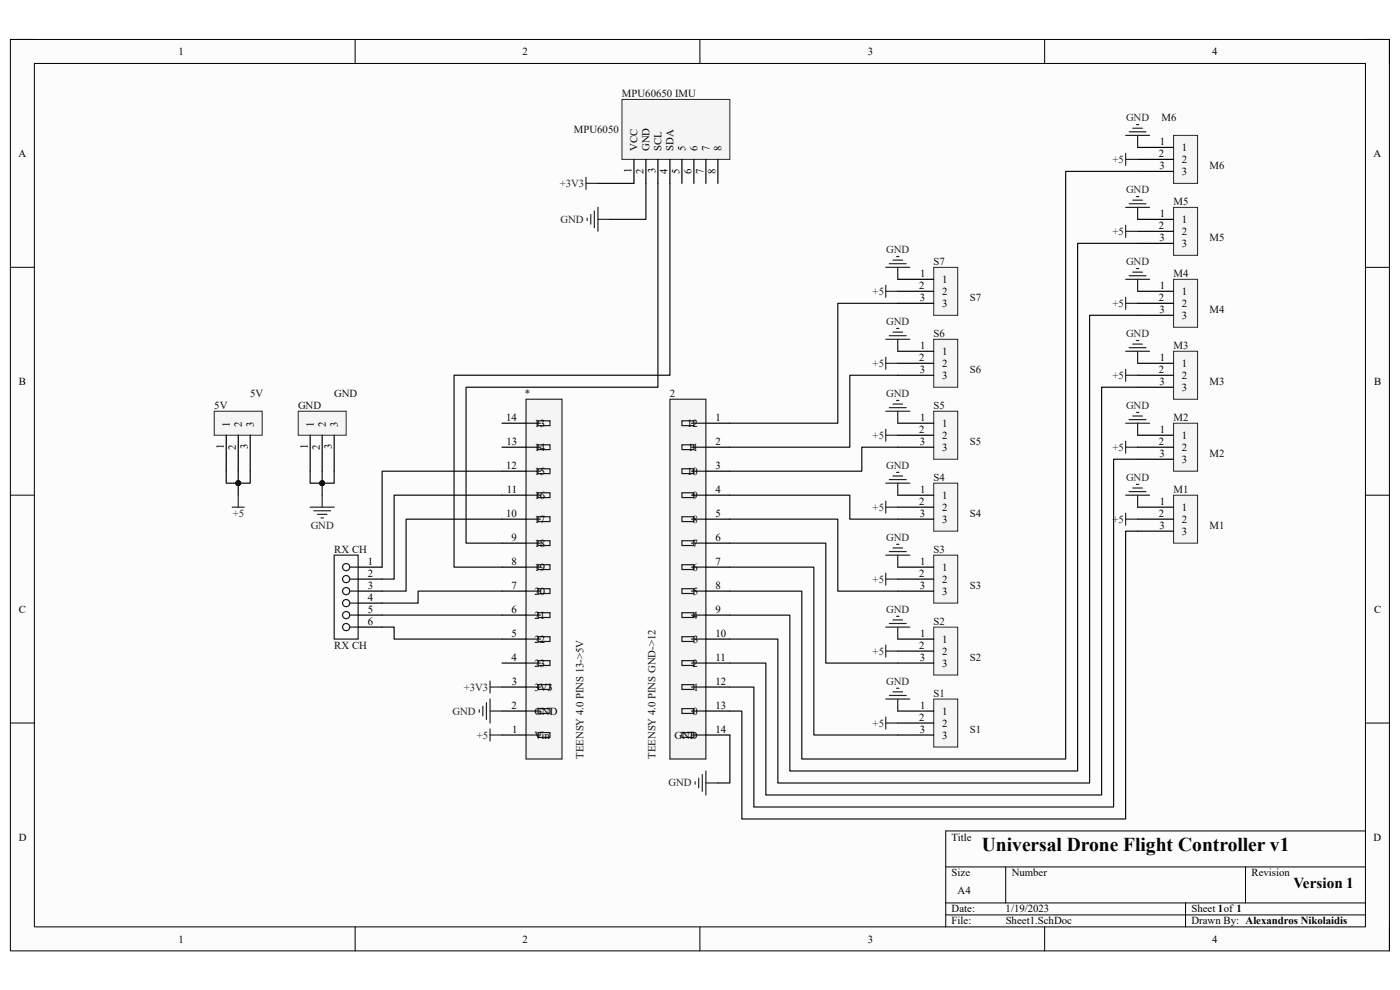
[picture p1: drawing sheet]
<svg xmlns="http://www.w3.org/2000/svg" width="297mm" height="210mm" viewBox="0 0 297 210" stroke-linecap="round" stroke-linejoin="round" font-family="sans-serif">
<path d="M2.2 8.4h292.6v193.3h-292.6z" fill-rule="evenodd" fill="#fcfcfc"/>
<path d="M2.2 8.4h292.6v193.3h-292.6z" fill="none" stroke="#000" stroke-width=".21"/>
<path d="M7.3 13.5h282.4v183.1h-282.4z" fill-rule="evenodd" fill="#fcfcfc"/>
<g fill="none" stroke="#000" stroke-width=".21">
<path d="M2.2 8.4h5.1M7.3 13.5h282.4v183.1h-282.4zM75.3 8.4v5.1M148.5 8.4v5.1M221.6 8.4v5.1M289.7 8.4h5.1v5.1M2.2 56.7h5.1M289.7 56.7h5.1M2.2 105h5.1M289.7 105.1h5.1M2.2 153.4h5.1M289.7 153.4h5.1"/>
<path d="M289.7 176.3h-89.1v20.3M75.3 196.6v5.1M148.5 196.6v5.1M200.6 183.9h89.1M200.6 191.5h89.1M200.6 194.1h89.1M213.4 183.9v7.6M221.6 196.6v5.1M251.5 191.5v5.1M264.2 183.9v7.6M294.8 196.6v5.1"/>
</g>
<path d="M111.6 84.7h7.6v76.3h-7.6z" fill-rule="evenodd" fill="#f5f5f5"/>
<path d="M111.6 84.7h7.6v76.3h-7.6z" fill="none" stroke="#262626" stroke-width=".25"/>
<g fill="none" stroke="#1c1c1c" stroke-width=".25">
<path d="M111.6 100h3M111.6 94.9h3M111.6 89.8h3M114.1 99.4h2.6v1.1h-2.6zM114.1 94.4h2.6v1h-2.6zM114.1 89.3h2.6v1h-2.6zM111.6 115.2h3M111.6 110.1h3M111.6 105h3M114.1 119.8h2.6v1h-2.6zM114.1 114.7h2.6v1h-2.6zM114.1 109.6h2.6v1h-2.6z"/>
<path d="M114.1 104.5h2.6v1.1h-2.6zM111.6 135.6h3M111.6 130.5h3M111.6 125.4h3M111.6 120.3h3M114.1 135.1h2.6v1h-2.6zM114.1 130h2.6v1h-2.6zM114.1 124.9h2.6v1h-2.6zM111.6 155.9h3M111.6 150.8h3M111.6 145.7h3M111.6 140.7h3"/>
<path d="M114.1 155.4h2.6v1h-2.6zM114.1 150.3h2.6v1h-2.6zM114.1 145.2h2.6v1.1h-2.6zM114.1 140.1h2.6v1.1h-2.6z"/>
</g>
<g fill="none" stroke="#000" stroke-width=".25">
<path d="M106.5 100h5.1M106.5 94.9h5.1M106.5 89.8h5.1M106.5 115.2h5.1M106.5 110.1h5.1M106.5 105h5.1M106.5 135.6h5.1M106.5 130.5h5.1M106.5 125.4h5.1M106.5 120.3h5.1M106.5 155.9h5.1M106.5 150.8h5.1"/>
<path d="M106.5 145.7h5.1M106.5 140.7h5.1"/>
</g>
<path d="M142.1 84.7h7.7v76.3h-7.7z" fill-rule="evenodd" fill="#f5f5f5"/>
<path d="M142.1 84.7h7.7v76.3h-7.7z" fill="none" stroke="#262626" stroke-width=".25"/>
<g fill="none" stroke="#1c1c1c" stroke-width=".25">
<path d="M144.7 89.3h2.5v1h-2.5zM144.7 94.4h2.5v1h-2.5zM144.7 99.4h2.5v1.1h-2.5zM146.7 89.8h3.1M146.7 94.9h3.1M146.7 100h3.1M144.7 104.5h2.5v1.1h-2.5zM144.7 109.6h2.5v1h-2.5zM144.7 114.7h2.5v1h-2.5zM144.7 119.8h2.5v1h-2.5zM146.7 105h3.1M146.7 110.1h3.1"/>
<path d="M146.7 115.2h3.1M144.7 124.9h2.5v1h-2.5zM144.7 130h2.5v1h-2.5zM144.7 135.1h2.5v1h-2.5zM146.7 120.3h3.1M146.7 125.4h3.1M146.7 130.5h3.1M146.7 135.6h3.1M144.7 140.1h2.5v1.1h-2.5zM144.7 145.2h2.5v1.1h-2.5zM144.7 150.3h2.5v1h-2.5zM144.7 155.4h2.5v1h-2.5z"/>
<path d="M146.7 140.7h3.1M146.7 145.7h3.1M146.7 150.8h3.1M146.7 155.9h3.1"/>
</g>
<g fill="none" stroke="#000" stroke-width=".25">
<path d="M149.8 89.8h5M149.8 94.9h5M149.8 100h5M149.8 105h5M149.8 110.1h5M149.8 115.2h5M149.8 120.3h5M149.8 125.4h5M149.8 130.5h5M149.8 135.6h5M149.8 140.7h5M149.8 145.7h5"/>
<path d="M149.8 150.8h5M149.8 155.9h5"/>
</g>
<path d="M131.9 21.1h22.9v12.7h-22.9z" fill-rule="evenodd" fill="#f5f5f5"/>
<path d="M131.9 21.1h22.9v12.7h-22.9z" fill="none" stroke="#262626" stroke-width=".21"/>
<path d="M134.5 33.8v5.1M137 33.8v5.1M139.6 33.8v5.1M142.1 33.8v5.1M144.7 33.8v5.1M147.2 33.8v5.1M149.8 33.8v5.1M152.3 33.8v5.1" fill="none" stroke="#000" stroke-width=".25"/>
<g fill="none" stroke="#262626" stroke-width=".25">
<path d="M124.3 37.6v2.6M124.3 38.9h2.6M124.6 46.3v.5M125.3 45.5v2.1M126.1 44.8v3.5M126.9 44v5.1M126.9 46.5h2.5M101.7 150.6v.5M102.4 149.8v2.1M103.2 149.1v3.5M104 144.5v2.5M104 148.3v5.1"/>
<path d="M104 154.7v2.5M104 145.7h2.5M104 155.9h2.5M104 150.8h2.5M147.5 165.8v.6M148.2 165.1v2M149 164.3v3.6M149.8 163.6v5M149.8 166.1h2.5"/>
</g>
<path d="M198.1 148.3h5.1v10.2h-5.1z" fill-rule="evenodd" fill="#f5f5f5"/>
<path d="M198.1 148.3h5.1v10.2h-5.1z" fill="none" stroke="#262626" stroke-width=".21"/>
<path d="M190.5 150.8h7.6M190.5 153.4h7.6M190.5 155.9h7.6" fill="none" stroke="#000" stroke-width=".25"/>
<path d="M198.1 133h5.1v10.2h-5.1z" fill-rule="evenodd" fill="#f5f5f5"/>
<path d="M198.1 133h5.1v10.2h-5.1z" fill="none" stroke="#262626" stroke-width=".21"/>
<path d="M190.5 135.6h7.6M190.5 138.1h7.6M190.5 140.7h7.6" fill="none" stroke="#000" stroke-width=".25"/>
<g fill="none" stroke="#262626" stroke-width=".25">
<path d="M187.9 136.8v2.6M187.9 138.1h2.6M187.9 133h5.1M188.7 132.3h3.5M189.4 131.5h2.1M190.2 130.7h.5M190.5 133v2.6M187.9 152.1v2.6M187.9 153.4h2.6M187.9 148.3h5.1M188.7 147.5h3.5M189.4 146.8h2.1"/>
<path d="M190.2 146h.5M190.5 148.3v2.5"/>
</g>
<path d="M198.1 117.8h5.1v10.1h-5.1z" fill-rule="evenodd" fill="#f5f5f5"/>
<path d="M198.1 117.8h5.1v10.1h-5.1z" fill="none" stroke="#262626" stroke-width=".21"/>
<path d="M190.5 120.3h7.6M190.5 122.9h7.6M190.5 125.4h7.6" fill="none" stroke="#000" stroke-width=".25"/>
<path d="M198.1 102.5h5.1v10.2h-5.1z" fill-rule="evenodd" fill="#f5f5f5"/>
<path d="M198.1 102.5h5.1v10.2h-5.1z" fill="none" stroke="#262626" stroke-width=".21"/>
<path d="M190.5 105.1h7.6M190.5 107.6h7.6M190.5 110.1h7.6" fill="none" stroke="#000" stroke-width=".25"/>
<g fill="none" stroke="#262626" stroke-width=".25">
<path d="M187.9 106.3v2.6M187.9 107.6h2.6M187.9 117.8h5.1M187.9 102.5h5.1M188.7 117h3.5M188.7 101.7h3.5M189.4 116.2h2.1M189.4 101h2.1M190.2 115.5h.5M190.2 100.2h.5M190.5 102.5v2.6M190.5 117.8v2.5"/>
<path d="M187.9 121.6v2.5M187.9 122.9h2.6"/>
</g>
<path d="M198.1 87.2h5.1v10.2h-5.1z" fill-rule="evenodd" fill="#f5f5f5"/>
<path d="M198.1 87.2h5.1v10.2h-5.1z" fill="none" stroke="#262626" stroke-width=".21"/>
<path d="M190.5 89.8h7.6M190.5 92.3h7.6M190.5 94.9h7.6" fill="none" stroke="#000" stroke-width=".25"/>
<path d="M198.1 72h5.1v10.1h-5.1z" fill-rule="evenodd" fill="#f5f5f5"/>
<path d="M198.1 72h5.1v10.1h-5.1z" fill="none" stroke="#262626" stroke-width=".21"/>
<path d="M190.5 74.5h7.6M190.5 77.1h7.6M190.5 79.6h7.6" fill="none" stroke="#000" stroke-width=".25"/>
<g fill="none" stroke="#262626" stroke-width=".25">
<path d="M187.9 75.8v2.5M187.9 77.1h2.6M187.9 72h5.1M188.7 71.2h3.5M189.4 70.5h2.1M190.2 69.7h.5M190.5 72v2.5M187.9 91.1v2.5M187.9 92.3h2.6M187.9 87.2h5.1M188.7 86.5h3.5M189.4 85.7h2.1"/>
<path d="M190.2 85h.5M190.5 87.2v2.6"/>
</g>
<path d="M198.1 56.7h5.1v10.2h-5.1z" fill-rule="evenodd" fill="#f5f5f5"/>
<path d="M198.1 56.7h5.1v10.2h-5.1z" fill="none" stroke="#262626" stroke-width=".21"/>
<path d="M190.5 59.3h7.6M190.5 61.8h7.6M190.5 64.3h7.6" fill="none" stroke="#000" stroke-width=".25"/>
<path d="M187.9 56.7h5.1M188.7 55.9h3.5M189.4 55.2h2.1M190.2 54.4h.5M190.5 56.7v2.6M187.9 60.5v2.6M187.9 61.8h2.6M238.8 93.6v2.5M238.8 94.9h2.5" fill="none" stroke="#262626" stroke-width=".25"/>
<path d="M249 89.8h5.1v10.2h-5.1z" fill-rule="evenodd" fill="#f5f5f5"/>
<path d="M249 89.8h5.1v10.2h-5.1z" fill="none" stroke="#262626" stroke-width=".21"/>
<path d="M241.3 92.3h7.7M241.3 94.9h7.7M241.3 97.4h7.7" fill="none" stroke="#000" stroke-width=".25"/>
<path d="M249 105.1h5.1v10.1h-5.1z" fill-rule="evenodd" fill="#f5f5f5"/>
<path d="M249 105.1h5.1v10.1h-5.1z" fill="none" stroke="#262626" stroke-width=".21"/>
<path d="M241.3 107.6h7.7M241.3 110.1h7.7M241.3 112.7h7.7" fill="none" stroke="#000" stroke-width=".25"/>
<path d="M249 59.3h5.1v10.1h-5.1z" fill-rule="evenodd" fill="#f5f5f5"/>
<path d="M249 59.3h5.1v10.1h-5.1z" fill="none" stroke="#262626" stroke-width=".21"/>
<path d="M241.3 61.8h7.7M241.3 64.3h7.7M241.3 66.9h7.7" fill="none" stroke="#000" stroke-width=".25"/>
<path d="M249 74.5h5.1v10.2h-5.1z" fill-rule="evenodd" fill="#f5f5f5"/>
<path d="M249 74.5h5.1v10.2h-5.1z" fill="none" stroke="#262626" stroke-width=".21"/>
<path d="M241.3 77.1h7.7M241.3 79.6h7.7M241.3 82.1h7.7" fill="none" stroke="#000" stroke-width=".25"/>
<path d="M249 28.7h5.1v10.2h-5.1z" fill-rule="evenodd" fill="#f5f5f5"/>
<path d="M249 28.7h5.1v10.2h-5.1z" fill="none" stroke="#262626" stroke-width=".21"/>
<path d="M241.3 31.3h7.7M241.3 33.8h7.7M241.3 36.4h7.7" fill="none" stroke="#000" stroke-width=".25"/>
<path d="M249 44h5.1v10.2h-5.1z" fill-rule="evenodd" fill="#f5f5f5"/>
<path d="M249 44h5.1v10.2h-5.1z" fill="none" stroke="#262626" stroke-width=".21"/>
<path d="M241.3 46.5h7.7M241.3 49.1h7.7M241.3 51.6h7.7" fill="none" stroke="#000" stroke-width=".25"/>
<g fill="none" stroke="#262626" stroke-width=".25">
<path d="M238.8 32.5v2.6M238.8 33.8h2.5M238.8 28.7h5.1M239.6 28h3.5M240.3 27.2h2.1M241.1 26.4h.5M241.3 28.7v2.6M238.8 47.8v2.6M238.8 49.1h2.5M238.8 44h5.1M238.8 59.3h5.1M239.6 43.2h3.5"/>
<path d="M239.6 58.5h3.5M240.3 42.5h2.1M240.3 57.7h2.1M241.1 41.7h.5M241.1 57h.5M241.3 44v2.5M241.3 59.3v2.5M238.8 63.1v2.5M238.8 78.3v2.6M238.8 64.3h2.5M238.8 79.6h2.5M238.8 74.5h5.1"/>
<path d="M239.6 73.8h3.5M240.3 73h2.1M241.1 72.2h.5M241.3 74.5v2.6M238.8 89.8h5.1M239.6 89h3.5M240.3 88.3h2.1M241.1 87.5h.5M241.3 89.8v2.5M238.8 108.9v2.5M238.8 110.1h2.5M238.8 105.1h5.1"/>
<path d="M239.6 104.3h3.5M240.3 103.5h2.1M241.1 102.8h.5M241.3 105.1v2.5"/>
</g>
<path d="M45.5 87.2h10.1v5.1h-10.1z" fill-rule="evenodd" fill="#f5f5f5"/>
<path d="M45.5 87.2h10.1v5.1h-10.1z" fill="none" stroke="#262626" stroke-width=".21"/>
<path d="M48 92.3v7.7M50.5 92.3v7.7M53.1 92.3v7.7" fill="none" stroke="#000" stroke-width=".25"/>
<path d="M63.3 87.2h10.1v5.1h-10.1z" fill-rule="evenodd" fill="#f5f5f5"/>
<path d="M63.3 87.2h10.1v5.1h-10.1z" fill="none" stroke="#262626" stroke-width=".21"/>
<path d="M65.8 92.3v7.7M68.3 92.3v7.7M70.9 92.3v7.7M76 120.3h5.1M76 122.9h5.1M76 125.4h5.1M76 127.9h5.1M76 130.5h5.1M76 133h5.1" fill="none" stroke="#000" stroke-width=".25"/>
<path d="M49.3 107.6h2.5M50.5 105v2.6M65.8 107.6h5.1M66.6 108.4h3.5M67.3 109.1h2.1M68.1 109.9h.5M68.3 105v2.6" fill="none" stroke="#262626" stroke-width=".25"/>
<g fill="none" stroke="#1c1c1c" stroke-width=".25">
<path d="M70.9 117.8h5.1v17.8h-5.1zM74.2 122.9h1.8M74.2 125.4h1.8M74.2 120.3h1.8M74.2 127.9h1.8M74.2 130.5h1.8M74.2 133h1.8"/>
<circle cx="73.4" cy="125.4" r=".76"/>
<circle cx="73.4" cy="122.9" r=".76"/>
<circle cx="73.4" cy="120.3" r=".76"/>
<circle cx="73.4" cy="133" r=".76"/>
<circle cx="73.4" cy="130.5" r=".76"/>
<circle cx="73.4" cy="127.9" r=".76"/>
</g>
<g fill="none" stroke="#0e0e0e" stroke-width=".25">
<path d="M126.9 38.9h7.6M137 38.9v7.6h-7.6M139.6 38.9v43.2h-40.7v33.1h7.6M142.1 38.9v40.7h-45.8v40.7h10.2M190.5 79.6h-10.2v15.3h-25.5M190.5 64.3h-12.8v25.5h-22.9M68.3 100v5M190.5 94.9h-7.7v5.1h-28M154.8 105.1h25.5v5h10.2M154.8 115.2h20.4v25.5h15.3M154.8 110.1h22.9v15.3h12.8M154.8 120.3h17.9v35.6h17.8"/>
<path d="M154.8 155.9v10.2h-2.5"/>
</g>
<circle cx="68.3" cy="102.5" r=".51" fill="#0e0e0e"/>
<circle cx="68.3" cy="102.5" r=".51" fill="none" stroke="#0e0e0e" stroke-width=".21"/>
<path d="M70.9 100v2.5h-2.6" fill="none" stroke="#0e0e0e" stroke-width=".25"/>
<circle cx="68.3" cy="102.5" r=".51" fill="#0e0e0e"/>
<circle cx="68.3" cy="102.5" r=".51" fill="none" stroke="#0e0e0e" stroke-width=".21"/>
<path d="M65.8 100v2.5h2.5" fill="none" stroke="#0e0e0e" stroke-width=".25"/>
<circle cx="68.3" cy="102.5" r=".51" fill="#0e0e0e"/>
<circle cx="68.3" cy="102.5" r=".51" fill="none" stroke="#0e0e0e" stroke-width=".21"/>
<path d="M50.5 100v5" fill="none" stroke="#0e0e0e" stroke-width=".25"/>
<circle cx="50.5" cy="102.5" r=".51" fill="#0e0e0e"/>
<circle cx="50.5" cy="102.5" r=".51" fill="none" stroke="#0e0e0e" stroke-width=".21"/>
<path d="M53.1 100v2.5h-2.6" fill="none" stroke="#0e0e0e" stroke-width=".25"/>
<circle cx="50.5" cy="102.5" r=".51" fill="#0e0e0e"/>
<circle cx="50.5" cy="102.5" r=".51" fill="none" stroke="#0e0e0e" stroke-width=".21"/>
<path d="M48 100v2.5h2.5" fill="none" stroke="#0e0e0e" stroke-width=".25"/>
<circle cx="50.5" cy="102.5" r=".51" fill="#0e0e0e"/>
<circle cx="50.5" cy="102.5" r=".51" fill="none" stroke="#0e0e0e" stroke-width=".21"/>
<path d="M241.3 36.4h-15.2v124.6h-56v-35.6h-15.3M241.3 51.6h-12.7v112h-61v-33.1h-12.8M241.3 66.9h-10.1v99.2h-66.2v-30.5h-10.2M106.5 100h-25.4v20.3M241.3 82.1h-7.6v86.5h-71.2v-27.9h-7.7M241.3 97.4h-5v73.8h-76.4v-25.4h-5.1M106.5 105h-22.9v17.9h-2.5M106.5 110.1h-20.3v15.3h-5.1M241.3 112.7h-2.5v61h-81.4v-22.9h-2.6M81.1 133h2.5v2.6h22.9M81.1 130.5h25.4M106.5 125.4h-17.8v2.5h-7.6" fill="none" stroke="#0e0e0e" stroke-width=".25"/>
<text font-size="4.1" x="208.3" y="180.5">Universal Drone Flight Controller v1</text>
<text font-size="3.2" x="274.4" y="188.3">Version 1</text>
<g font-size="2.3">
<text x="37.9" y="11.7">1</text>
<text x="110.9" y="11.7">2</text>
<text x="184.1" y="11.7">3</text>
<text x="257.1" y="11.7">4</text>
<text x="3.9" y="33.3">A</text>
<text x="135.3" y="32" transform="rotate(-90 135.3 32)">VCC</text>
<text x="137.8" y="32" transform="rotate(-90 137.8 32)">GND</text>
<text x="140.3" y="32" transform="rotate(-90 140.3 32)">SCL</text>
<text x="142.9" y="32" transform="rotate(-90 142.9 32)">SDA</text>
<text x="145.5" y="32" transform="rotate(-90 145.5 32)">5</text>
<text x="148" y="32" transform="rotate(-90 148 32)">6</text>
<text x="150.5" y="32" transform="rotate(-90 150.5 32)">7</text>
<text x="153.1" y="32" transform="rotate(-90 153.1 32)">8</text>
<text x="245.9" y="33.3">2</text>
<text x="246" y="35.9">3</text>
<text x="246.1" y="30.7">1</text>
<text x="250.7" y="32">1</text>
<text x="250.7" y="34.6">2</text>
<text x="291.4" y="33.3">A</text>
<text x="134" y="36.7" transform="rotate(-90 134 36.7)">1</text>
<text x="136.5" y="36.9" transform="rotate(-90 136.5 36.9)">2</text>
<text x="139.1" y="36.8" transform="rotate(-90 139.1 36.8)">3</text>
<text x="141.6" y="36.9" transform="rotate(-90 141.6 36.9)">4</text>
<text x="144.2" y="36.8" transform="rotate(-90 144.2 36.8)">5</text>
<text x="146.7" y="36.9" transform="rotate(-90 146.7 36.9)">6</text>
<text x="149.3" y="36.9" transform="rotate(-90 149.3 36.9)">7</text>
<text x="151.8" y="36.9" transform="rotate(-90 151.8 36.9)">8</text>
<text x="250.7" y="37.1">3</text>
<text x="246.1" y="46">1</text>
<text x="250.7" y="47.3">1</text>
<text x="245.9" y="48.6">2</text>
<text x="246" y="51.1">3</text>
<text x="250.7" y="49.8">2</text>
<text x="250.7" y="52.4">3</text>
<text x="195.2" y="58.7">1</text>
<text x="199.9" y="60">1</text>
<text x="195" y="61.3">2</text>
<text x="195.1" y="63.8">3</text>
<text x="199.9" y="62.6">2</text>
<text x="199.9" y="65.1">3</text>
<text x="245.9" y="63.8">2</text>
<text x="246.1" y="61.3">1</text>
<text x="250.7" y="62.6">1</text>
<text x="250.7" y="65.1">2</text>
<text x="246" y="66.4">3</text>
<text x="250.7" y="67.6">3</text>
<text x="195" y="76.5">2</text>
<text x="195.2" y="74">1</text>
<text x="199.9" y="75.3">1</text>
<text x="199.9" y="77.8">2</text>
<text x="246.1" y="76.5">1</text>
<text x="250.7" y="77.8">1</text>
<text x="4" y="81.6">B</text>
<text x="195.1" y="79.1">3</text>
<text x="199.9" y="80.3">3</text>
<text x="245.9" y="79.1">2</text>
<text x="246" y="81.6">3</text>
<text x="250.7" y="80.3">2</text>
<text x="250.7" y="82.9">3</text>
<text x="291.5" y="81.6">B</text>
<text x="107.4" y="89.3">14</text>
<text x="151.8" y="89.3">1</text>
<text x="195.2" y="89.3">1</text>
<text x="47.5" y="95.2" transform="rotate(-90 47.5 95.2)">1</text>
<text x="48.8" y="90.6" transform="rotate(-90 48.8 90.6)">1</text>
<text x="50" y="95.4" transform="rotate(-90 50 95.4)">2</text>
<text x="51.3" y="90.6" transform="rotate(-90 51.3 90.6)">2</text>
<text x="52.6" y="95.3" transform="rotate(-90 52.6 95.3)">3</text>
<text x="53.8" y="90.6" transform="rotate(-90 53.8 90.6)">3</text>
<text x="65.3" y="95.2" transform="rotate(-90 65.3 95.2)">1</text>
<text x="66.6" y="90.6" transform="rotate(-90 66.6 90.6)">1</text>
<text x="67.9" y="95.4" transform="rotate(-90 67.9 95.4)">2</text>
<text x="69.1" y="90.6" transform="rotate(-90 69.1 90.6)">2</text>
<text x="70.4" y="95.3" transform="rotate(-90 70.4 95.3)">3</text>
<text x="71.7" y="90.6" transform="rotate(-90 71.7 90.6)">3</text>
<text x="107.4" y="94.4">13</text>
<text x="113.4" y="95.6">14</text>
<text x="113.4" y="90.6">13</text>
<text x="145.8" y="90.6">12</text>
<text x="146" y="95.6">11</text>
<text x="151.8" y="94.4">2</text>
<text x="195" y="91.8">2</text>
<text x="195.1" y="94.4">3</text>
<text x="199.9" y="90.6">1</text>
<text x="199.9" y="93.1">2</text>
<text x="199.9" y="95.6">3</text>
<text x="245.9" y="94.4">2</text>
<text x="246.1" y="91.8">1</text>
<text x="250.7" y="93.1">1</text>
<text x="250.7" y="95.6">2</text>
<text x="107.4" y="99.4">12</text>
<text x="113.4" y="100.7">15</text>
<text x="145.8" y="100.7">10</text>
<text x="151.8" y="99.4">3</text>
<text x="246" y="96.9">3</text>
<text x="250.7" y="98.2">3</text>
<text x="107.5" y="104.5">11</text>
<text x="113.4" y="105.8">16</text>
<text x="146.9" y="105.8">9</text>
<text x="151.8" y="104.5">4</text>
<text x="195" y="107.1">2</text>
<text x="195.2" y="104.5">1</text>
<text x="199.9" y="105.8">1</text>
<text x="246.1" y="107.1">1</text>
<text x="107.4" y="109.6">10</text>
<text x="113.4" y="110.9">17</text>
<text x="146.9" y="110.9">8</text>
<text x="151.8" y="109.6">5</text>
<text x="195.1" y="109.6">3</text>
<text x="199.9" y="108.3">2</text>
<text x="199.9" y="110.9">3</text>
<text x="245.9" y="109.6">2</text>
<text x="246" y="112.1">3</text>
<text x="250.7" y="108.3">1</text>
<text x="250.7" y="110.9">2</text>
<text x="250.7" y="113.4">3</text>
<text x="78" y="119.8">1</text>
<text x="108.5" y="114.7">9</text>
<text x="108.5" y="119.8">8</text>
<text x="113.4" y="116">18</text>
<text x="146.9" y="116">7</text>
<text x="151.8" y="114.7">6</text>
<text x="151.8" y="119.8">7</text>
<text x="195.2" y="119.8">1</text>
<text x="78" y="122.3">2</text>
<text x="78" y="124.9">3</text>
<text x="108.5" y="124.9">7</text>
<text x="113.4" y="121.1">19</text>
<text x="146.9" y="121.1">6</text>
<text x="151.8" y="124.9">8</text>
<text x="195" y="122.3">2</text>
<text x="195.1" y="124.9">3</text>
<text x="199.9" y="121.1">1</text>
<text x="199.9" y="123.6">2</text>
<text x="4" y="130">C</text>
<text x="78" y="127.4">4</text>
<text x="78" y="130">5</text>
<text x="108.5" y="130">6</text>
<text x="113.4" y="131.2">21</text>
<text x="113.4" y="126.2">20</text>
<text x="146.9" y="131.2">4</text>
<text x="147" y="126.2">5</text>
<text x="151.8" y="130">9</text>
<text x="199.9" y="126.2">3</text>
<text x="291.5" y="130">C</text>
<text x="78" y="132.5">6</text>
<text x="108.5" y="135">5</text>
<text x="113.4" y="136.3">22</text>
<text x="147" y="136.3">3</text>
<text x="151.8" y="135">10</text>
<text x="195" y="137.6">2</text>
<text x="195.2" y="135">1</text>
<text x="199.9" y="136.3">1</text>
<text x="108.5" y="140.1">4</text>
<text x="113.4" y="141.4">23</text>
<text x="146.9" y="141.4">2</text>
<text x="151.8" y="140.1">11</text>
<text x="195.1" y="140.1">3</text>
<text x="199.9" y="138.9">2</text>
<text x="199.9" y="141.4">3</text>
<text x="108.6" y="145.2">3</text>
<text x="113.4" y="146.5">3V3</text>
<text x="147.1" y="146.5">1</text>
<text x="151.8" y="145.2">12</text>
<text x="108.5" y="150.3">2</text>
<text x="108.7" y="155.4">1</text>
<text x="113.4" y="151.6">GND</text>
<text x="146.9" y="151.6">0</text>
<text x="151.8" y="150.3">13</text>
<text x="151.8" y="155.4">14</text>
<text x="195" y="152.9">2</text>
<text x="195.1" y="155.4">3</text>
<text x="195.2" y="150.3">1</text>
<text x="199.9" y="151.6">1</text>
<text x="199.9" y="154.1">2</text>
<text x="113.4" y="156.7">Vin</text>
<text x="143.1" y="156.7">GND</text>
<text x="199.9" y="156.7">3</text>
<text x="4" y="178.3">D</text>
<text x="201.9" y="178.3">Title</text>
<text x="291.4" y="178.3">D</text>
<text x="201.9" y="185.9">Size</text>
<text x="214.6" y="185.9">Number</text>
<text x="265.5" y="185.9">Revision</text>
<text x="203.2" y="189.7">A4</text>
<text x="201.9" y="193.5">Date:</text>
<text x="201.9" y="196.1">File:</text>
<text x="213.3" y="193.5">1/19/2023</text>
<text x="213.4" y="196.1">Sheet1.SchDoc</text>
<text x="252.8" y="196.1">Drawn By: Alexandros Nikolaidis</text>
<text x="252.8" y="193.5">Sheet 1of 1</text>
<text x="37.9" y="199.9">1</text>
<text x="110.9" y="199.9">2</text>
<text x="184.1" y="199.9">3</text>
<text x="257.1" y="199.9">4</text>
</g>
<g font-size="2.3" fill="#0e0e0e">
<text x="132" y="20.6">MPU60650 IMU</text>
<text x="121.8" y="28.2">MPU6050</text>
<text x="246.4" y="25.7">M6</text>
<text x="256.6" y="35.9">M6</text>
<text x="249" y="43.5">M5</text>
<text x="256.6" y="51.1">M5</text>
<text x="198.1" y="56.2">S7</text>
<text x="249" y="58.7">M4</text>
<text x="205.7" y="63.8">S7</text>
<text x="198.1" y="71.5">S6</text>
<text x="256.6" y="66.4">M4</text>
<text x="249" y="74">M3</text>
<text x="205.7" y="79.1">S6</text>
<text x="256.6" y="81.6">M3</text>
<text x="45.5" y="86.7">5V</text>
<text x="53.1" y="84.2">5V</text>
<text x="63.2" y="86.7">GND</text>
<text x="70.9" y="84.2">GND</text>
<text x="111.3" y="84.2">*</text>
<text x="142.1" y="84.2">2</text>
<text x="198.1" y="86.7">S5</text>
<text x="249" y="89.3">M2</text>
<text x="205.7" y="94.4">S5</text>
<text x="198.1" y="102">S4</text>
<text x="256.6" y="96.9">M2</text>
<text x="249" y="104.5">M1</text>
<text x="205.7" y="109.6">S4</text>
<text x="256.6" y="112.1">M1</text>
<text x="70.9" y="117.3">RX CH</text>
<text x="198.1" y="117.3">S3</text>
<text x="205.7" y="124.9">S3</text>
<text x="70.9" y="137.6">RX CH</text>
<text x="198.1" y="132.5">S2</text>
<text x="205.7" y="140.1">S2</text>
<text x="198.1" y="147.8">S1</text>
<text x="205.7" y="155.4">S1</text>
<text x="123.8" y="161" transform="rotate(-90 123.8 161)">TEENSY 4.0 PINS 13-&gt;5V</text>
<text x="139.1" y="161" transform="rotate(-90 139.1 161)">TEENSY 4.0 PINS GND-&gt;12</text>
</g>
<g font-size="2.3" fill="#262626">
<text x="238.9" y="25.7">GND</text>
<text x="236" y="34.6">+5</text>
<text x="118.7" y="39.7">+3V3</text>
<text x="238.9" y="40.9">GND</text>
<text x="118.9" y="47.3">GND</text>
<text x="188" y="53.6">GND</text>
<text x="236" y="49.8">+5</text>
<text x="238.9" y="56.2">GND</text>
<text x="185.1" y="62.6">+5</text>
<text x="236" y="65.1">+5</text>
<text x="188" y="68.9">GND</text>
<text x="238.9" y="71.5">GND</text>
<text x="185.1" y="77.8">+5</text>
<text x="236" y="80.3">+5</text>
<text x="188" y="84.2">GND</text>
<text x="238.9" y="86.7">GND</text>
<text x="185.1" y="93.1">+5</text>
<text x="236" y="95.6">+5</text>
<text x="188" y="99.4">GND</text>
<text x="238.9" y="102">GND</text>
<text x="49.4" y="109.6">+5</text>
<text x="65.9" y="112.1">GND</text>
<text x="185.1" y="108.3">+5</text>
<text x="236" y="110.9">+5</text>
<text x="188" y="114.7">GND</text>
<text x="185.1" y="123.6">+5</text>
<text x="188" y="130">GND</text>
<text x="185.1" y="138.9">+5</text>
<text x="98.4" y="146.5">+3V3</text>
<text x="188" y="145.2">GND</text>
<text x="96" y="151.6">GND</text>
<text x="185.1" y="154.1">+5</text>
<text x="101.2" y="156.7">+5</text>
<text x="141.8" y="166.8">GND</text>
</g>
</svg>
